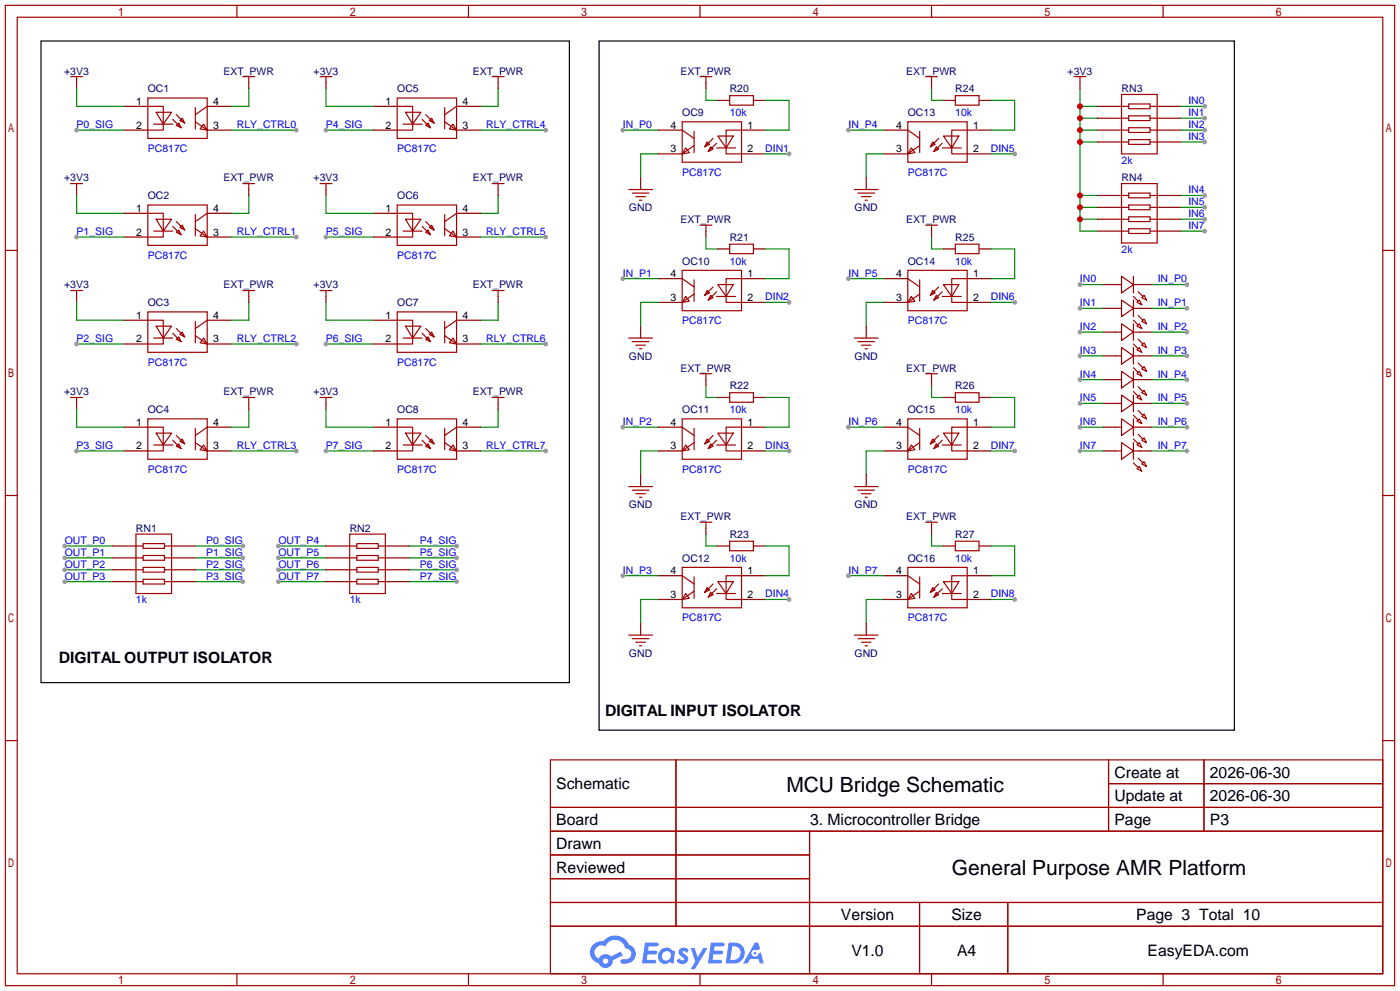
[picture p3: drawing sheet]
<svg xmlns="http://www.w3.org/2000/svg" width="299mm" height="212mm" viewBox="0 0 299 212" stroke-linecap="round" stroke-linejoin="round" font-family="sans-serif">
<g fill="none" stroke="#a10000" stroke-width=".25">
<path d="M1.1 1.1h297.2v209.6h-297.2zM3.7 3.7h292.1v204.5h-292.1zM50.7 1.1v2.6M100.2 1.1v2.6M149.7 1.1v2.6M199.3 1.1v2.6M248.8 1.1v2.6M1.1 53.5h2.6M295.8 53.5h2.5M1.1 105.9h2.6M295.8 105.9h2.5M1.1 158.3h2.6"/>
<path d="M295.8 158.3h2.5M117.7 162.4h178.1v45.8h-178.1zM117.7 172.6h178.1M117.7 177.7h178.1M144.6 162.4v35.6M173.2 177.7v30.5M237.1 162.4v15.3M237.1 167.5h58.7M257.5 162.4v15.3M117.7 182.8h55.5M117.7 192.9h178.1M117.7 187.8h55.5"/>
<path d="M117.7 198h178.1M196.7 192.9v15.3M215.6 192.9v15.3M50.7 208.2v2.5M100.2 208.2v2.5M149.7 208.2v2.5M199.3 208.2v2.5M248.8 208.2v2.5"/>
</g>
<g fill="#5487ff">
<path d="M145.5 202.8a1.3 1.3 0 0 1 1.8 .3l-.4 .6a.54 .54 0 0 0-.9-.2l.1 .2a1.28 1.28 0 0 1 .8 2 1.53 1.53 0 0 1-2.2-.3l.5-.6 .8 .5a.31 .31 0 0 0 .4-.3 .31 .31 0 0 0-.3-.3 1.12 1.12 0 0 1-.6-1.9z"/>
<path d="M147.7 202.7h.9l.7 1.9 1.1-1.9h.9l-2.7 4.5h-.9l1-1.7z"/>
<path d="M138 201.5h1.6a1.31 1.31 0 0 1 1.2 .2 .4 .4 0 0 1-.3 .6h-1.8l-.1 .9h1.6a.4 .4 0 0 1 .4 .4 .4 .4 0 0 1-.4 .4h-1.7l-.2 1.2h1.4a.46 .46 0 0 1 .5 .1 .46 .46 0 0 1 .1 .5l-.3 .2h-2.7z"/>
<path d="M152.1 201.5h1.6a1.32 1.32 0 0 1 1.3 .2 .39 .39 0 0 1-.4 .6h-1.7l-.2 .9h1.7a.4 .4 0 0 1 .3 .4 .4 .4 0 0 1-.4 .4h-1.7l-.2 1.2h1.4a.46 .46 0 0 1 .5 .1 .46 .46 0 0 1 .1 .5l-.3 .2h-2.7z"/>
<path d="M161.5 201.5h.7l.4 1.3-.7 .4a.75 .75 0 0 0-1.1 .3 .75 .75 0 0 0 .5 1 .75 .75 0 0 0 .9-.6l.6-.3 .6 2.4h-.9l-.2-1h-1.9l-.5 1h-.9z"/>
<path d="M155.9 201.5l-.7 4.5h1.5a2.27 2.27 0 0 0 2.6-2.3 2.27 2.27 0 0 0-2.7-2.2zM156.6 202.3a1.5 1.5 0 0 1 1.8 1.5 1.5 1.5 0 0 1-1.9 1.4h-.3z"/>
<path d="M141.3 203.1a1.6 1.6 0 0 0-.3 2.3 1.6 1.6 0 0 0 2.3 .2l.8 .4 .3-2.5-.2-.3h-.4a1.58 1.58 0 0 0-2.5-.1zM141.9 203.6a.98 .98 0 0 1 1.6 .5 .98 .98 0 0 1-1.1 1.2 .94 .94 0 0 1-.8-.6 .94 .94 0 0 1 .3-1.1z"/>
<path d="M126.9 201.9a2.37 2.37 0 0 0 1.2 4 1.54 1.54 0 0 0 1.7 1 1.54 1.54 0 0 0 1.3-1.6l2.1-1.1-.5-.8-2 1.1a1.57 1.57 0 0 0-2.6 .4 1.5 1.5 0 0 1-.8-2.1 1.5 1.5 0 0 1 2.2-.5 2.23 2.23 0 0 1 2.3-1.4 2.23 2.23 0 0 1 2 1.8 1.16 1.16 0 0 1 1.2 1.1 1.16 1.16 0 0 1-1 1.3h-.7a.47 .47 0 0 0-.6 .3 .47 .47 0 0 0 .4 .6 2.17 2.17 0 0 0 2.5-1 2.17 2.17 0 0 0-.3-2.7l-.8-.4a3.2 3.2 0 0 0-5.4-.7l-1.2 .1zM129 205.4a.58 .58 0 0 1 1.1 0 .58 .58 0 0 1-1.1 0z"/>
<circle cx="161.5" cy="203.8" r=".28"/>
</g>
<path d="M13.8 116.7h10.2" fill="none" stroke="#008700" stroke-width=".25"/>
<circle cx="13.8" cy="116.7" r=".51" fill="#999"/>
<path d="M53.2 18.9v3.8h-3.8M49.4 27.8h14" fill="none" stroke="#008700" stroke-width=".25"/>
<circle cx="63.4" cy="27.8" r=".51" fill="#999"/>
<path d="M13.8 119.3h10.2" fill="none" stroke="#008700" stroke-width=".25"/>
<circle cx="13.8" cy="119.3" r=".51" fill="#999"/>
<path d="M49.4 50.7h14M53.2 41.8v3.8h-3.8" fill="none" stroke="#008700" stroke-width=".25"/>
<circle cx="63.4" cy="50.7" r=".51" fill="#999"/>
<path d="M13.8 121.8h10.2" fill="none" stroke="#008700" stroke-width=".25"/>
<circle cx="13.8" cy="121.8" r=".51" fill="#999"/>
<path d="M49.4 73.5h14M53.2 64.6v3.9h-3.8" fill="none" stroke="#008700" stroke-width=".25"/>
<circle cx="63.4" cy="73.5" r=".51" fill="#999"/>
<path d="M16.4 96.4h10.1" fill="none" stroke="#008700" stroke-width=".25"/>
<circle cx="16.4" cy="96.4" r=".51" fill="#999"/>
<path d="M13.8 124.3h10.2" fill="none" stroke="#008700" stroke-width=".25"/>
<circle cx="13.8" cy="124.3" r=".51" fill="#999"/>
<path d="M49.4 96.4h14M53.2 87.5v3.8h-3.8" fill="none" stroke="#008700" stroke-width=".25"/>
<circle cx="63.4" cy="96.4" r=".51" fill="#999"/>
<path d="M102.7 96.4h14" fill="none" stroke="#008700" stroke-width=".25"/>
<circle cx="116.7" cy="96.4" r=".51" fill="#999"/>
<path d="M102.7 73.5h14M106.6 87.5v3.8h-3.9" fill="none" stroke="#008700" stroke-width=".25"/>
<circle cx="116.7" cy="73.5" r=".51" fill="#999"/>
<path d="M102.7 50.7h14M106.6 64.6v3.9h-3.9" fill="none" stroke="#008700" stroke-width=".25"/>
<circle cx="116.7" cy="50.7" r=".51" fill="#999"/>
<path d="M102.7 27.8h14M106.6 41.8v3.8h-3.9" fill="none" stroke="#008700" stroke-width=".25"/>
<circle cx="116.7" cy="27.8" r=".51" fill="#999"/>
<path d="M106.6 18.9v3.8h-3.9M59.6 121.8h10.1" fill="none" stroke="#008700" stroke-width=".25"/>
<circle cx="59.6" cy="121.8" r=".51" fill="#999"/>
<path d="M59.6 119.3h10.1" fill="none" stroke="#008700" stroke-width=".25"/>
<circle cx="59.6" cy="119.3" r=".51" fill="#999"/>
<path d="M59.6 124.3h10.1" fill="none" stroke="#008700" stroke-width=".25"/>
<circle cx="59.6" cy="124.3" r=".51" fill="#999"/>
<path d="M59.6 116.7h10.1" fill="none" stroke="#008700" stroke-width=".25"/>
<circle cx="59.6" cy="116.7" r=".51" fill="#999"/>
<path d="M41.8 116.7h10.1" fill="none" stroke="#008700" stroke-width=".25"/>
<circle cx="51.9" cy="116.7" r=".51" fill="#999"/>
<path d="M41.8 119.3h10.1" fill="none" stroke="#008700" stroke-width=".25"/>
<circle cx="51.9" cy="119.3" r=".51" fill="#999"/>
<path d="M41.8 121.8h10.1" fill="none" stroke="#008700" stroke-width=".25"/>
<circle cx="51.9" cy="121.8" r=".51" fill="#999"/>
<path d="M41.8 124.3h10.1" fill="none" stroke="#008700" stroke-width=".25"/>
<circle cx="51.9" cy="124.3" r=".51" fill="#999"/>
<path d="M87.5 116.7h10.2" fill="none" stroke="#008700" stroke-width=".25"/>
<circle cx="97.7" cy="116.7" r=".51" fill="#999"/>
<path d="M87.5 119.3h10.2" fill="none" stroke="#008700" stroke-width=".25"/>
<circle cx="97.7" cy="119.3" r=".51" fill="#999"/>
<path d="M87.5 121.8h10.2" fill="none" stroke="#008700" stroke-width=".25"/>
<circle cx="97.7" cy="121.8" r=".51" fill="#999"/>
<path d="M87.5 124.3h10.2" fill="none" stroke="#008700" stroke-width=".25"/>
<circle cx="97.7" cy="124.3" r=".51" fill="#999"/>
<path d="M16.4 73.5h10.1" fill="none" stroke="#008700" stroke-width=".25"/>
<circle cx="16.4" cy="73.5" r=".51" fill="#999"/>
<path d="M16.4 50.7h10.1" fill="none" stroke="#008700" stroke-width=".25"/>
<circle cx="16.4" cy="50.7" r=".51" fill="#999"/>
<path d="M16.4 27.8h10.1" fill="none" stroke="#008700" stroke-width=".25"/>
<circle cx="16.4" cy="27.8" r=".51" fill="#999"/>
<path d="M69.7 27.8h10.2" fill="none" stroke="#008700" stroke-width=".25"/>
<circle cx="69.7" cy="27.8" r=".51" fill="#999"/>
<path d="M69.7 50.7h10.2" fill="none" stroke="#008700" stroke-width=".25"/>
<circle cx="69.7" cy="50.7" r=".51" fill="#999"/>
<path d="M69.7 73.5h10.2" fill="none" stroke="#008700" stroke-width=".25"/>
<circle cx="69.7" cy="73.5" r=".51" fill="#999"/>
<path d="M69.7 96.4h10.2" fill="none" stroke="#008700" stroke-width=".25"/>
<circle cx="69.7" cy="96.4" r=".51" fill="#999"/>
<path d="M231 18.9v30.5h3.8M231 30.4h3.8M231 27.8h3.8M231 25.3h3.8M231 22.7h3.8M231 46.9h3.8M231 44.3h3.8M231 41.8h3.8" fill="none" stroke="#008700" stroke-width=".25"/>
<g fill="#c00">
<circle cx="231" cy="30.4" r=".63"/>
<circle cx="231" cy="27.8" r=".63"/>
<circle cx="231" cy="25.3" r=".63"/>
<circle cx="231" cy="22.7" r=".63"/>
<circle cx="231" cy="41.8" r=".63"/>
<circle cx="231" cy="44.3" r=".63"/>
<circle cx="231" cy="46.9" r=".63"/>
</g>
<path d="M133.2 27.8h7.6" fill="none" stroke="#008700" stroke-width=".25"/>
<circle cx="133.2" cy="27.8" r=".51" fill="#999"/>
<path d="M246.3 60.8h7.6" fill="none" stroke="#008700" stroke-width=".25"/>
<circle cx="253.9" cy="60.8" r=".51" fill="#999"/>
<path d="M246.3 65.9h7.6" fill="none" stroke="#008700" stroke-width=".25"/>
<circle cx="253.9" cy="65.9" r=".51" fill="#999"/>
<path d="M246.3 71h7.6" fill="none" stroke="#008700" stroke-width=".25"/>
<circle cx="253.9" cy="71" r=".51" fill="#999"/>
<path d="M246.3 76.1h7.6" fill="none" stroke="#008700" stroke-width=".25"/>
<circle cx="253.9" cy="76.1" r=".51" fill="#999"/>
<path d="M231 60.8h5.1" fill="none" stroke="#008700" stroke-width=".25"/>
<circle cx="231" cy="60.8" r=".51" fill="#999"/>
<path d="M231 65.9h5.1" fill="none" stroke="#008700" stroke-width=".25"/>
<circle cx="231" cy="65.9" r=".51" fill="#999"/>
<path d="M231 71h5.1" fill="none" stroke="#008700" stroke-width=".25"/>
<circle cx="231" cy="71" r=".51" fill="#999"/>
<path d="M231 76.1h5.1" fill="none" stroke="#008700" stroke-width=".25"/>
<circle cx="231" cy="76.1" r=".51" fill="#999"/>
<path d="M252.6 22.7h5.1" fill="none" stroke="#008700" stroke-width=".25"/>
<circle cx="257.7" cy="22.7" r=".51" fill="#999"/>
<path d="M252.6 25.3h5.1" fill="none" stroke="#008700" stroke-width=".25"/>
<circle cx="257.7" cy="25.3" r=".51" fill="#999"/>
<path d="M252.6 27.8h5.1" fill="none" stroke="#008700" stroke-width=".25"/>
<circle cx="257.7" cy="27.8" r=".51" fill="#999"/>
<path d="M252.6 30.4h5.1" fill="none" stroke="#008700" stroke-width=".25"/>
<circle cx="257.7" cy="30.4" r=".51" fill="#999"/>
<path d="M246.3 81.2h7.6" fill="none" stroke="#008700" stroke-width=".25"/>
<circle cx="253.9" cy="81.2" r=".51" fill="#999"/>
<path d="M246.3 86.2h7.6" fill="none" stroke="#008700" stroke-width=".25"/>
<circle cx="253.9" cy="86.2" r=".51" fill="#999"/>
<path d="M246.3 91.3h7.6" fill="none" stroke="#008700" stroke-width=".25"/>
<circle cx="253.9" cy="91.3" r=".51" fill="#999"/>
<path d="M246.3 96.4h7.6" fill="none" stroke="#008700" stroke-width=".25"/>
<circle cx="253.9" cy="96.4" r=".51" fill="#999"/>
<path d="M231 81.2h5.1" fill="none" stroke="#008700" stroke-width=".25"/>
<circle cx="231" cy="81.2" r=".51" fill="#999"/>
<path d="M231 86.2h5.1" fill="none" stroke="#008700" stroke-width=".25"/>
<circle cx="231" cy="86.2" r=".51" fill="#999"/>
<path d="M231 91.3h5.1" fill="none" stroke="#008700" stroke-width=".25"/>
<circle cx="231" cy="91.3" r=".51" fill="#999"/>
<path d="M231 96.4h5.1" fill="none" stroke="#008700" stroke-width=".25"/>
<circle cx="231" cy="96.4" r=".51" fill="#999"/>
<path d="M151 18.9v2.6h2.5M252.6 41.8h5.1" fill="none" stroke="#008700" stroke-width=".25"/>
<circle cx="257.7" cy="41.8" r=".51" fill="#999"/>
<path d="M252.6 44.3h5.1" fill="none" stroke="#008700" stroke-width=".25"/>
<circle cx="257.7" cy="44.3" r=".51" fill="#999"/>
<path d="M252.6 46.9h5.1" fill="none" stroke="#008700" stroke-width=".25"/>
<circle cx="257.7" cy="46.9" r=".51" fill="#999"/>
<path d="M252.6 49.4h5.1" fill="none" stroke="#008700" stroke-width=".25"/>
<circle cx="257.7" cy="49.4" r=".51" fill="#999"/>
<path d="M140.8 32.9h-3.8v5.1M133.2 59.6h7.6" fill="none" stroke="#008700" stroke-width=".25"/>
<circle cx="133.2" cy="59.6" r=".51" fill="#999"/>
<path d="M151 50.7v2.5h2.5M140.8 64.6h-3.8v5.1M133.2 91.3h7.6" fill="none" stroke="#008700" stroke-width=".25"/>
<circle cx="133.2" cy="91.3" r=".51" fill="#999"/>
<path d="M140.8 96.4h-3.8v5.1M151 82.4v2.6h2.5M133.2 123.1h7.6" fill="none" stroke="#008700" stroke-width=".25"/>
<circle cx="133.2" cy="123.1" r=".51" fill="#999"/>
<path d="M181.5 27.8h7.6M151 114.2v2.5h2.5M140.8 128.1h-3.8v5.1" fill="none" stroke="#008700" stroke-width=".25"/>
<circle cx="181.5" cy="27.8" r=".51" fill="#999"/>
<path d="M199.3 18.9v2.6h2.5M189.1 32.9h-3.8v5.1M181.5 59.6h7.6" fill="none" stroke="#008700" stroke-width=".25"/>
<circle cx="181.5" cy="59.6" r=".51" fill="#999"/>
<path d="M199.3 50.7v2.5h2.5M189.1 64.6h-3.8v5.1M181.5 91.3h7.6" fill="none" stroke="#008700" stroke-width=".25"/>
<circle cx="181.5" cy="91.3" r=".51" fill="#999"/>
<path d="M189.1 96.4h-3.8v5.1M199.3 82.4v2.6h2.5M181.5 123.1h7.6" fill="none" stroke="#008700" stroke-width=".25"/>
<circle cx="181.5" cy="123.1" r=".51" fill="#999"/>
<path d="M199.3 114.2v2.5h2.5M189.1 128.1h-3.8v5.1M212 128.1h5" fill="none" stroke="#008700" stroke-width=".25"/>
<g fill="none" stroke="#a10000" stroke-width=".25">
<path d="M15.1 16.4h2.6M16.4 16.4v1.3M51.9 16.4h2.6M53.2 16.4v1.3M68.5 16.4h2.5M69.7 16.4v1.3M105.3 16.4h2.5M106.6 16.4v1.3M149.7 16.4h2.6M151 16.4v1.3M198 16.4h2.5M199.3 16.4v1.3"/>
<path d="M229.7 16.4h2.6M231 16.4v1.3M15.1 39.2h2.6M16.4 39.2v1.3M31.6 21h12.7v8.6h-12.7zM31.6 22.7h3.3v5.1h-3.3M32.9 26.5h4.1M33.4 24h3.3l-1.8 2.5zM37 25.5l1.7 1.8M37.7 26.8l.5-.5 .5 1zM37.7 24.5l1.8 1.8M39 25.3l.5 1-1-.5z"/>
<path d="M41.8 26l2.5 1.8M41.8 23v4.6M43.6 26.5l.7 1.3-1.5-.2zM44.3 22.7l-2.5 1.8M51.9 39.2h2.6M53.2 39.2v1.3M68.5 39.2h2.5M69.7 39.2v1.3M85 21h12.7v8.6h-12.7zM85 22.7h3.3v5.1h-3.3M86.2 26.5h4.1M86.7 24h3.3l-1.7 2.5z"/>
<path d="M90.3 25.5l1.8 1.8M91.1 26.8l.5-.5 .5 1zM91.1 24.5l1.7 1.8M91.8 25.8l.5-.5 .5 1zM95.1 23v4.6M95.1 26l2.6 1.8M96.9 26.5l.8 1.3-1.6-.2zM97.7 22.7l-2.6 1.8M105.3 39.2h2.5M106.6 39.2v1.3M145.9 26h12.7v8.7h-12.7zM145.9 27.8l2.6 1.8"/>
<path d="M146.7 31.6l.7 1-1.5 .3zM148.5 31.1l-2.6 1.8M148.5 28.1v4.5M151.3 30.4l.5 .5-1.1 .5zM152 31.4l.5 .5-1 .5zM152.5 29.6l-1.8 1.8M153.3 30.6l-1.8 1.8M153.3 31.6h4.1M153.5 29.1h3.3l-1.5 2.5zM156.1 20.4h5.1v2.1h-5.1zM158.6 27.8h-3.3v5.1h3.3M194.2 26h12.7v8.7h-12.7z"/>
<path d="M194.2 27.8l2.5 1.8M194.9 31.6l.8 1-1.5 .3zM196.7 31.1l-2.5 1.8M196.7 28.1v4.5M199.5 30.4l.5 .5-1 .5zM200.3 31.4l.5 .5-1 .5zM200.8 29.6l-1.8 1.8M201.5 31.6h4.1M201.5 30.6l-1.7 1.8M201.8 29.1h3.3l-1.5 2.5zM204.3 20.4h5.1v2.1h-5.1zM206.9 27.8h-3.3v5.1h3.3"/>
<path d="M239.9 39.2h7.6v12.7h-7.6zM239.9 30.4h1.5M239.9 20.2h7.6v12.7h-7.6zM239.9 22.7h1.5M239.9 27.8h1.5M239.9 25.3h1.5M241.4 22.2h4.6v1h-4.6zM241.4 24.8h4.6v1h-4.6zM241.4 27.3h4.6v1h-4.6zM241.4 29.8h4.6v1.1h-4.6zM246 30.4h1.5M246 22.7h1.5"/>
<path d="M246 27.8h1.5M246 25.3h1.5M31.6 43.8h12.7v8.7h-12.7zM31.6 45.6h3.3v5.1h-3.3M32.9 49.4h4.1M33.4 46.9h3.3l-1.8 2.5zM37 48.4l1.7 1.8M37.7 49.7l.5-.6 .5 1.1zM37.7 47.4l1.8 1.7M39 48.1l.5 1-1-.5zM41.8 45.8v4.6M41.8 48.9l2.5 1.8"/>
<path d="M43.6 49.4l.7 1.3-1.5-.3zM44.3 45.6l-2.5 1.8M85 43.8h12.7v8.7h-12.7zM85 45.6h3.3v5.1h-3.3M86.2 49.4h4.1M86.7 46.9h3.3l-1.7 2.5zM90.3 48.4l1.8 1.8M91.1 49.7l.5-.6 .5 1.1zM91.1 47.4l1.7 1.7M91.8 48.6l.5-.5 .5 1zM95.1 45.8v4.6M95.1 48.9l2.6 1.8"/>
<path d="M96.9 49.4l.8 1.3-1.6-.3zM97.7 45.6l-2.6 1.8M134.5 40.5h5.1M135.3 41.3h3.5M136 42h2M136.8 42.8h.5M145.9 57.8h12.7v8.6h-12.7zM145.9 59.6l2.6 1.7M148.5 59.8v4.6M149.7 48.1h2.6M151 48.1v1.3M156.1 52.2h5.1v2h-5.1z"/>
<path d="M158.6 59.6h-3.3v5h3.3M182.8 40.5h5M183.5 41.3h3.6M184.3 42h2M185 42.8h.5M194.2 57.8h12.7v8.6h-12.7zM194.2 59.6l2.5 1.7M196.7 59.8v4.6M198 48.1h2.5M199.3 48.1v1.3M204.3 52.2h5.1v2h-5.1zM206.9 59.6h-3.3v5h3.3"/>
<path d="M239.9 59.1l2.5 1.7-2.5 1.8zM239.9 49.4h1.5M239.9 41.8h1.5M239.9 46.9h1.5M239.9 44.3h1.5M241.4 41.3h4.6v1h-4.6zM241.4 43.8h4.6v1h-4.6zM241.4 46.4h4.6v1h-4.6zM241.4 48.9h4.6v1h-4.6zM242.4 59.1v3.5M246 49.4h1.5M246 41.8h1.5"/>
<path d="M246 46.9h1.5M246 44.3h1.5M15.1 62.1h2.6M16.4 62.1v1.3M31.6 66.7h12.7v8.6h-12.7zM31.6 68.5h3.3v5h-3.3M32.9 72.3h4.1M33.4 69.7h3.3l-1.8 2.6zM37 71.2l1.7 1.8M37.7 72.5l.5-.5 .5 1zM37.7 70.2l1.8 1.8M39 71l.5 1-1-.5z"/>
<path d="M41.8 68.7v4.6M41.8 71.8l2.5 1.7M43.6 72.3l.7 1.2-1.5-.2zM44.3 68.5l-2.5 1.7M51.9 62.1h2.6M53.2 62.1v1.3M68.5 62.1h2.5M69.7 62.1v1.3M85 66.7h12.7v8.6h-12.7zM85 68.5h3.3v5h-3.3M86.2 72.3h4.1M86.7 69.7h3.3l-1.7 2.6z"/>
<path d="M90.3 71.2l1.8 1.8M91.1 72.5l.5-.5 .5 1zM91.1 70.2l1.7 1.8M91.8 71.5l.5-.5 .5 1zM95.1 68.7v4.6M95.1 71.8l2.6 1.7M96.9 72.3l.8 1.2-1.6-.2zM97.7 68.5l-2.6 1.7M105.3 62.1h2.5M106.6 62.1v1.3M134.5 72.3h5.1M135.3 73h3.5"/>
<path d="M136 73.8h2M136.8 74.5h.5M146.7 63.4l.7 1-1.5 .2zM148.5 62.9l-2.6 1.7M149.7 79.9h2.6M151 79.9v1.3M151.3 62.1l.5 .5-1.1 .5zM152 63.1l.5 .5-1 .5zM152.5 61.3l-1.8 1.8M153.3 62.4l-1.8 1.7M153.3 63.4h4.1M153.5 60.8h3.3l-1.5 2.6z"/>
<path d="M182.8 72.3h5M183.5 73h3.6M184.3 73.8h2M185 74.5h.5M194.9 63.4l.8 1-1.5 .2zM196.7 62.9l-2.5 1.7M198 79.9h2.5M199.3 79.9v1.3M199.5 62.1l.5 .5-1 .5zM200.3 63.1l.5 .5-1 .5zM200.8 61.3l-1.8 1.8M201.5 63.4h4.1"/>
<path d="M201.5 62.4l-1.7 1.7M201.8 60.8h3.3l-1.5 2.6zM238.6 60.8h1.3M238.6 65.9h1.3M238.6 71h1.3M238.6 76.1h1.3M239.9 64.1l2.5 1.8-2.5 1.8zM239.9 69.2l2.5 1.8-2.5 1.8zM239.9 74.3l2.5 1.8-2.5 1.8zM239.9 79.4l2.5 1.8-2.5 1.7zM242.4 63.4l1.1 1M242.4 60.8h1.3"/>
<path d="M242.4 64.1v3.6M242.4 69.2v3.6M242.4 74.3v3.6M242.4 79.4v3.5M242.4 68.5l1.1 1M242.4 65.9h1.3M242.4 73.5l1.1 1M242.4 71h1.3M242.4 78.6l1.1 1M242.4 76.1h1.3M243.2 64.6l.5-.5 .5 1.1zM243.2 69.7l.5-.5 .5 1z"/>
<path d="M243.2 74.8l.5-.5 .5 1zM243.2 79.9l.5-.5 .5 1zM243.5 62.4l1 1M243.5 67.4l1 1.1M243.5 72.5l1 1M243.5 77.6l1 1M244.7 63.1l.5 1-1-.5zM244.7 68.2l.5 1-1-.5zM244.7 73.3l.5 1-1-.5zM244.7 78.4l.5 1-1-.5zM15.1 85h2.6M16.4 85v1.2"/>
<path d="M31.6 89.5h12.7v8.7h-12.7zM31.6 91.3h3.3v5.1h-3.3M32.9 95.1h4.1M33.4 92.6h3.3l-1.8 2.5zM37 94.1l1.7 1.8M37.7 95.4l.5-.5 .5 1zM37.7 93.1l1.8 1.8M39 93.9l.5 1-1-.5zM41.8 91.6v4.5M41.8 94.6l2.5 1.8M43.6 95.1l.7 1.3-1.5-.3zM44.3 91.3l-2.5 1.8"/>
<path d="M51.9 85h2.6M53.2 85v1.2M68.5 85h2.5M69.7 85v1.2M85 89.5h12.7v8.7h-12.7zM85 91.3h3.3v5.1h-3.3M86.2 95.1h4.1M86.7 92.6h3.3l-1.7 2.5zM90.3 94.1l1.8 1.8M91.1 95.4l.5-.5 .5 1zM91.1 93.1l1.7 1.8M91.8 94.4l.5-.5 .5 1z"/>
<path d="M95.1 94.6l2.6 1.8M95.1 91.6v4.5M96.9 95.1l.8 1.3-1.6-.3zM97.7 91.3l-2.6 1.8M105.3 85h2.5M106.6 85v1.2M145.9 89.5h12.7v8.7h-12.7zM145.9 91.3l2.6 1.8M146.7 95.1l.7 1-1.5 .3zM148.5 91.6v4.5M148.5 94.6l-2.6 1.8M151.3 93.9l.5 .5-1.1 .5z"/>
<path d="M152 94.9l.5 .5-1 .5zM152.5 93.1l-1.8 1.8M153.3 95.1h4.1M153.3 94.1l-1.8 1.8M153.5 92.6h3.3l-1.5 2.5zM156.1 83.9h5.1v2.1h-5.1zM158.6 91.3h-3.3v5.1h3.3M194.2 89.5h12.7v8.7h-12.7zM194.2 91.3l2.5 1.8M194.9 95.1l.8 1-1.5 .3zM196.7 91.6v4.5M196.7 94.6l-2.5 1.8"/>
<path d="M199.5 93.9l.5 .5-1 .5zM200.3 94.9l.5 .5-1 .5zM200.8 93.1l-1.8 1.8M201.5 95.1h4.1M201.5 94.1l-1.7 1.8M201.8 92.6h3.3l-1.5 2.5zM204.3 83.9h5.1v2.1h-5.1zM206.9 91.3h-3.3v5.1h3.3M238.6 81.2h1.3M238.6 86.2h1.3M238.6 91.3h1.3M238.6 96.4h1.3"/>
<path d="M239.9 84.5l2.5 1.7-2.5 1.8zM239.9 89.5l2.5 1.8-2.5 1.8zM239.9 94.6l2.5 1.8-2.5 1.8zM242.4 84.5v3.5M242.4 89.5v3.6M242.4 94.6v3.6M242.4 83.7l1.1 1M242.4 81.2h1.3M242.4 88.8l1.1 1M242.4 86.2h1.3M242.4 93.9l1.1 1M242.4 91.3h1.3"/>
<path d="M242.4 98.9l1.1 1M242.4 96.4h1.3M243.2 85l.5-.5 .5 1zM243.2 90l.5-.5 .5 1.1zM243.2 95.1l.5-.5 .5 1zM243.5 82.7l1 1M243.5 87.8l1 1M243.5 92.8l1 1.1M243.5 97.9l1 1M244.7 83.4l.5 1.1-1-.6zM244.7 88.5l.5 1-1-.5zM244.7 93.6l.5 1-1-.5z"/>
<path d="M244.7 98.7l.5 1-1-.5zM29.1 116.7h1.5M29.1 114.2h7.6v12.7h-7.6zM29.1 119.3h1.5M30.6 118.7h4.6v1.1h-4.6zM30.6 116.2h4.6v1h-4.6zM35.2 116.7h1.5M35.2 119.3h1.5M74.8 116.7h1.5M74.8 119.3h1.5M74.8 114.2h7.6v12.7h-7.6zM76.3 118.7h4.6v1.1h-4.6z"/>
<path d="M76.3 116.2h4.6v1h-4.6zM80.9 116.7h1.5M80.9 119.3h1.5M134.5 104h5.1M135.3 104.8h3.5M136 105.5h2M136.8 106.3h.5M149.7 111.6h2.6M151 111.6v1.3M156.1 115.7h5.1v2h-5.1zM182.8 104h5M183.5 104.8h3.6"/>
<path d="M184.3 105.5h2M185 106.3h.5M198 111.6h2.5M199.3 111.6v1.3M204.3 115.7h5.1v2h-5.1zM243.2 100.2l.5-.5 .5 1zM29.1 124.3h1.5M29.1 121.8h1.5M30.6 123.8h4.6v1h-4.6zM30.6 121.3h4.6v1h-4.6zM35.2 124.3h1.5M35.2 121.8h1.5"/>
<path d="M74.8 124.3h1.5M74.8 121.8h1.5M76.3 123.8h4.6v1h-4.6zM76.3 121.3h4.6v1h-4.6zM80.9 124.3h1.5M80.9 121.8h1.5M134.5 135.8h5.1M135.3 136.5h3.5M136 137.3h2M136.8 138h.5M145.9 121.3h12.7v8.6h-12.7zM145.9 123.1l2.6 1.7"/>
<path d="M146.7 126.9l.7 1-1.5 .2zM148.5 123.3v4.6M148.5 126.4l-2.6 1.7M151.3 125.6l.5 .5-1.1 .5zM152 126.6l.5 .5-1 .5zM152.5 124.8l-1.8 1.8M153.3 126.9h4.1M153.3 125.9l-1.8 1.7M153.5 124.3h3.3l-1.5 2.6zM158.6 123.1h-3.3v5h3.3M182.8 135.8h5M183.5 136.5h3.6"/>
<path d="M184.3 137.3h2M185 138h.5M194.2 121.3h12.7v8.6h-12.7zM194.2 123.1l2.5 1.7M194.9 126.9l.8 1-1.5 .2zM196.7 123.3v4.6M196.7 126.4l-2.5 1.7M199.5 125.6l.5 .5-1 .5zM200.3 126.6l.5 .5-1 .5zM200.8 124.8l-1.8 1.8M201.5 126.9h4.1M201.5 125.9l-1.7 1.7"/>
<path d="M201.8 124.3h3.3l-1.5 2.6zM206.9 123.1h-3.3v5h3.3"/>
</g>
<g fill="none" stroke="#870000" stroke-width=".25">
<path d="M16.4 17.7v1.2M53.2 17.7v1.2M69.7 17.7v1.2M106.6 17.7v1.2M151 17.7v1.2M199.3 17.7v1.2M231 17.7v1.2M26.5 22.7h5.1M26.5 27.8h5.1M44.3 22.7h5.1M44.3 27.8h5.1M79.9 22.7h5.1"/>
<path d="M79.9 27.8h5.1M97.7 22.7h5M97.7 27.8h5M137 38v2.5M140.8 27.8h5.1M140.8 32.9h5.1M153.5 21.5h2.6M158.6 27.8h5.1M158.6 32.9h5.1M161.2 21.5h2.5M185.3 38v2.5M189.1 27.8h5.1"/>
<path d="M189.1 32.9h5.1M201.8 21.5h2.5M206.9 27.8h5.1M206.9 32.9h5.1M209.4 21.5h2.6M234.8 22.7h5.1M234.8 27.8h5.1M234.8 25.3h5.1M234.8 30.4h5.1M247.5 22.7h5.1M247.5 27.8h5.1M247.5 25.3h5.1"/>
<path d="M247.5 30.4h5.1M16.4 40.5v1.3M26.5 45.6h5.1M26.5 50.7h5.1M44.3 45.6h5.1M44.3 50.7h5.1M53.2 40.5v1.3M69.7 40.5v1.3M79.9 45.6h5.1M79.9 50.7h5.1M97.7 45.6h5M97.7 50.7h5"/>
<path d="M106.6 40.5v1.3M140.8 59.6h5.1M151 49.4v1.3M153.5 53.2h2.6M158.6 59.6h5.1M161.2 53.2h2.5M189.1 59.6h5.1M199.3 49.4v1.3M201.8 53.2h2.5M206.9 59.6h5.1M209.4 53.2h2.6M234.8 41.8h5.1"/>
<path d="M234.8 44.3h5.1M234.8 46.9h5.1M234.8 49.4h5.1M247.5 41.8h5.1M247.5 44.3h5.1M247.5 46.9h5.1M247.5 49.4h5.1M16.4 63.4v1.2M26.5 68.5h5.1M26.5 73.5h5.1M44.3 68.5h5.1M44.3 73.5h5.1"/>
<path d="M53.2 63.4v1.2M69.7 63.4v1.2M79.9 68.5h5.1M79.9 73.5h5.1M97.7 68.5h5M97.7 73.5h5M106.6 63.4v1.2M137 69.7v2.6M140.8 64.6h5.1M158.6 64.6h5.1M185.3 69.7v2.6M189.1 64.6h5.1"/>
<path d="M206.9 64.6h5.1M236.1 60.8h2.5M236.1 65.9h2.5M236.1 71h2.5M236.1 76.1h2.5M243.7 60.8h2.6M243.7 65.9h2.6M243.7 71h2.6M243.7 76.1h2.6M16.4 86.2v1.3M26.5 91.3h5.1M26.5 96.4h5.1"/>
<path d="M44.3 91.3h5.1M44.3 96.4h5.1M53.2 86.2v1.3M69.7 86.2v1.3M79.9 91.3h5.1M79.9 96.4h5.1M97.7 91.3h5M97.7 96.4h5M106.6 86.2v1.3M140.8 91.3h5.1M140.8 96.4h5.1M151 81.2v1.2"/>
<path d="M153.5 85h2.6M158.6 91.3h5.1M158.6 96.4h5.1M161.2 85h2.5M189.1 91.3h5.1M189.1 96.4h5.1M199.3 81.2v1.2M201.8 85h2.5M206.9 91.3h5.1M206.9 96.4h5.1M209.4 85h2.6M236.1 91.3h2.5"/>
<path d="M236.1 96.4h2.5M236.1 81.2h2.5M236.1 86.2h2.5M243.7 91.3h2.6M243.7 96.4h2.6M243.7 81.2h2.6M243.7 86.2h2.6M24 119.3h5.1M24 116.7h5.1M36.7 119.3h5.1M36.7 116.7h5.1M69.7 119.3h5.1"/>
<path d="M69.7 116.7h5.1M82.4 119.3h5.1M82.4 116.7h5.1M137 101.5v2.5M151 112.9v1.3M153.5 116.7h2.6M161.2 116.7h2.5M185.3 101.5v2.5M199.3 112.9v1.3M201.8 116.7h2.5M209.4 116.7h2.6M24 124.3h5.1"/>
<path d="M24 121.8h5.1M36.7 124.3h5.1M36.7 121.8h5.1M69.7 124.3h5.1M69.7 121.8h5.1M82.4 124.3h5.1M82.4 121.8h5.1M137 133.2v2.6M140.8 123.1h5.1M140.8 128.1h5.1M158.6 123.1h5.1M158.6 128.1h5.1"/>
<path d="M185.3 133.2v2.6M189.1 123.1h5.1M189.1 128.1h5.1M206.9 123.1h5.1M206.9 128.1h5.1"/>
</g>
<path d="M8.8 8.8h113v137.1h-113zM128.1 8.8h135.9v147.3h-135.9z" fill="none" stroke="#000" stroke-width=".25"/>
<circle cx="217" cy="128.1" r=".51" fill="#999"/>
<path d="M212 96.4h5M212 116.7h5v6.4h-5" fill="none" stroke="#008700" stroke-width=".25"/>
<circle cx="217" cy="96.4" r=".51" fill="#999"/>
<path d="M163.7 64.6h5.1" fill="none" stroke="#008700" stroke-width=".25"/>
<circle cx="168.8" cy="64.6" r=".51" fill="#999"/>
<path d="M163.7 128.1h5.1" fill="none" stroke="#008700" stroke-width=".25"/>
<circle cx="168.8" cy="128.1" r=".51" fill="#999"/>
<path d="M163.7 32.9h5.1" fill="none" stroke="#008700" stroke-width=".25"/>
<circle cx="168.8" cy="32.9" r=".51" fill="#999"/>
<path d="M212 32.9h5" fill="none" stroke="#008700" stroke-width=".25"/>
<circle cx="217" cy="32.9" r=".51" fill="#999"/>
<path d="M163.7 96.4h5.1" fill="none" stroke="#008700" stroke-width=".25"/>
<circle cx="168.8" cy="96.4" r=".51" fill="#999"/>
<path d="M212 64.6h5" fill="none" stroke="#008700" stroke-width=".25"/>
<circle cx="217" cy="64.6" r=".51" fill="#999"/>
<g fill="none" stroke="#008700" stroke-width=".25">
<path d="M16.4 18.9v3.8h10.1M69.7 18.9v3.8h10.2M163.7 21.5h5.1v6.3h-5.1M212 21.5h5v6.3h-5M16.4 41.8v3.8h10.1M69.7 41.8v3.8h10.2M163.7 53.2h5.1v6.4h-5.1M212 53.2h5v6.4h-5M16.4 64.6v3.9h10.1M69.7 64.6v3.9h10.2M16.4 87.5v3.8h10.1M69.7 87.5v3.8h10.2"/>
<path d="M163.7 85h5.1v6.3h-5.1M212 85h5v6.3h-5M163.7 116.7h5.1v6.4h-5.1"/>
</g>
<g font-size="4.5">
<text x="168.2" y="169.3">MCU Bridge Schematic</text>
<text x="203.6" y="187.1">General Purpose AMR Platform</text>
</g>
<g font-size="3.4">
<text x="12.6" y="141.7">DIGITAL OUTPUT ISOLATOR</text>
<text x="129.4" y="153.1">DIGITAL INPUT ISOLATOR</text>
<text x="238.4" y="166.2">Create at</text>
<text x="258.8" y="166.2">2026-06-30</text>
<text x="119" y="168.7">Schematic</text>
<text x="238.4" y="171.3">Update at</text>
<text x="258.8" y="171.3">2026-06-30</text>
<text x="119" y="176.4">Board</text>
<text x="173.3" y="176.4">3. Microcontroller Bridge</text>
<text x="238.4" y="176.4">Page</text>
<text x="258.8" y="176.4">P3</text>
<text x="119" y="181.4">Drawn</text>
<text x="119" y="186.5">Reviewed</text>
<text x="179.9" y="196.7">Version</text>
<text x="203.5" y="196.7">Size</text>
<text x="243" y="196.7">Page 3 Total 10</text>
<text x="182.1" y="204.3">V1.0</text>
<text x="204.7" y="204.3">A4</text>
<text x="245.5" y="204.3">EasyEDA.com</text>
</g>
<g font-size="2.2" fill="#000080">
<text x="13.7" y="15.9">+3V3</text>
<text x="47.8" y="15.9">EXT_PWR</text>
<text x="67.1" y="15.9">+3V3</text>
<text x="101.1" y="15.9">EXT_PWR</text>
<text x="145.6" y="15.9">EXT_PWR</text>
<text x="193.8" y="15.9">EXT_PWR</text>
<text x="228.4" y="15.9">+3V3</text>
<text x="31.6" y="19.7">OC1</text>
<text x="85" y="19.7">OC5</text>
<text x="156.1" y="19.7">R20</text>
<text x="204.3" y="19.7">R24</text>
<text x="239.9" y="19.7">RN3</text>
<text x="145.9" y="24.8">OC9</text>
<text x="194.2" y="24.8">OC13</text>
<text x="13.7" y="38.8">+3V3</text>
<text x="47.8" y="38.8">EXT_PWR</text>
<text x="67.1" y="38.8">+3V3</text>
<text x="101.1" y="38.8">EXT_PWR</text>
<text x="239.9" y="38.8">RN4</text>
<text x="31.6" y="42.6">OC2</text>
<text x="85" y="42.6">OC6</text>
<text x="134.5" y="45.1">GND</text>
<text x="145.6" y="47.7">EXT_PWR</text>
<text x="182.8" y="45.1">GND</text>
<text x="193.8" y="47.7">EXT_PWR</text>
<text x="156.1" y="51.5">R21</text>
<text x="204.3" y="51.5">R25</text>
<text x="145.9" y="56.6">OC10</text>
<text x="194.2" y="56.6">OC14</text>
<text x="13.7" y="61.7">+3V3</text>
<text x="31.6" y="65.5">OC3</text>
<text x="47.8" y="61.7">EXT_PWR</text>
<text x="67.1" y="61.7">+3V3</text>
<text x="85" y="65.5">OC7</text>
<text x="101.1" y="61.7">EXT_PWR</text>
<text x="134.5" y="76.9">GND</text>
<text x="182.8" y="76.9">GND</text>
<text x="145.6" y="79.4">EXT_PWR</text>
<text x="156.1" y="83.2">R22</text>
<text x="193.8" y="79.4">EXT_PWR</text>
<text x="204.3" y="83.2">R26</text>
<text x="13.7" y="84.5">+3V3</text>
<text x="31.6" y="88.3">OC4</text>
<text x="47.8" y="84.5">EXT_PWR</text>
<text x="67.1" y="84.5">+3V3</text>
<text x="85" y="88.3">OC8</text>
<text x="101.1" y="84.5">EXT_PWR</text>
<text x="145.9" y="88.3">OC11</text>
<text x="194.2" y="88.3">OC15</text>
<text x="29.1" y="113.7">RN1</text>
<text x="74.8" y="113.7">RN2</text>
<text x="134.5" y="108.6">GND</text>
<text x="145.6" y="111.2">EXT_PWR</text>
<text x="182.8" y="108.6">GND</text>
<text x="193.8" y="111.2">EXT_PWR</text>
<text x="156.1" y="115">R23</text>
<text x="204.3" y="115">R27</text>
<text x="145.9" y="120.1">OC12</text>
<text x="194.2" y="120.1">OC16</text>
<text x="134.5" y="140.4">GND</text>
<text x="182.8" y="140.4">GND</text>
</g>
<g font-size="2.2">
<text x="29.1" y="22.4">1</text>
<text x="45.6" y="22.4">4</text>
<text x="82.4" y="22.4">1</text>
<text x="98.9" y="22.4">4</text>
<text x="29.1" y="27.5">2</text>
<text x="45.6" y="27.5">3</text>
<text x="82.4" y="27.5">2</text>
<text x="98.9" y="27.5">3</text>
<text x="143.4" y="27.5">4</text>
<text x="159.9" y="27.5">1</text>
<text x="191.7" y="27.5">4</text>
<text x="208.2" y="27.5">1</text>
<text x="143.4" y="32.6">3</text>
<text x="159.9" y="32.6">2</text>
<text x="191.7" y="32.6">3</text>
<text x="208.2" y="32.6">2</text>
<text x="29.1" y="45.3">1</text>
<text x="45.6" y="45.3">4</text>
<text x="82.4" y="45.3">1</text>
<text x="98.9" y="45.3">4</text>
<text x="29.1" y="50.4">2</text>
<text x="45.6" y="50.4">3</text>
<text x="82.4" y="50.4">2</text>
<text x="98.9" y="50.4">3</text>
<text x="143.4" y="59.2">4</text>
<text x="159.9" y="59.2">1</text>
<text x="191.7" y="59.2">4</text>
<text x="208.2" y="59.2">1</text>
<text x="143.4" y="64.3">3</text>
<text x="159.9" y="64.3">2</text>
<text x="191.7" y="64.3">3</text>
<text x="208.2" y="64.3">2</text>
<text x="29.1" y="68.1">1</text>
<text x="45.6" y="68.1">4</text>
<text x="82.4" y="68.1">1</text>
<text x="98.9" y="68.1">4</text>
<text x="29.1" y="73.2">2</text>
<text x="45.6" y="73.2">3</text>
<text x="82.4" y="73.2">2</text>
<text x="98.9" y="73.2">3</text>
<text x="29.1" y="91">1</text>
<text x="45.6" y="91">4</text>
<text x="82.4" y="91">1</text>
<text x="98.9" y="91">4</text>
<text x="143.4" y="91">4</text>
<text x="159.9" y="91">1</text>
<text x="191.7" y="91">4</text>
<text x="208.2" y="91">1</text>
<text x="29.1" y="96.1">2</text>
<text x="45.6" y="96.1">3</text>
<text x="82.4" y="96.1">2</text>
<text x="98.9" y="96.1">3</text>
<text x="143.4" y="96.1">3</text>
<text x="159.9" y="96.1">2</text>
<text x="191.7" y="96.1">3</text>
<text x="208.2" y="96.1">2</text>
<text x="143.4" y="122.7">4</text>
<text x="159.9" y="122.7">1</text>
<text x="191.7" y="122.7">4</text>
<text x="208.2" y="122.7">1</text>
<text x="143.4" y="127.8">3</text>
<text x="159.9" y="127.8">2</text>
<text x="191.7" y="127.8">3</text>
<text x="208.2" y="127.8">2</text>
</g>
<g font-size="2.2" fill="#00f">
<text x="254.2" y="22.3">IN0</text>
<text x="16.4" y="27.4">P0_SIG</text>
<text x="50.7" y="27.4">RLY_CTRL0</text>
<text x="69.7" y="27.4">P4_SIG</text>
<text x="104" y="27.4">RLY_CTRL4</text>
<text x="133.2" y="27.4">IN_P0</text>
<text x="156.1" y="24.8">10k</text>
<text x="181.5" y="27.4">IN_P4</text>
<text x="204.3" y="24.8">10k</text>
<text x="254.2" y="24.8">IN1</text>
<text x="254.2" y="27.4">IN2</text>
<text x="254.2" y="29.9">IN3</text>
<text x="31.6" y="32.4">PC817C</text>
<text x="85" y="32.4">PC817C</text>
<text x="163.7" y="32.4">DIN1</text>
<text x="211.9" y="32.4">DIN5</text>
<text x="239.9" y="35">2k</text>
<text x="145.9" y="37.5">PC817C</text>
<text x="194.2" y="37.5">PC817C</text>
<text x="254.2" y="41.3">IN4</text>
<text x="254.2" y="43.9">IN5</text>
<text x="254.2" y="46.4">IN6</text>
<text x="16.4" y="50.2">P1_SIG</text>
<text x="50.7" y="50.2">RLY_CTRL1</text>
<text x="69.7" y="50.2">P5_SIG</text>
<text x="104" y="50.2">RLY_CTRL5</text>
<text x="254.2" y="49">IN7</text>
<text x="31.6" y="55.3">PC817C</text>
<text x="85" y="55.3">PC817C</text>
<text x="133.2" y="59.1">IN_P1</text>
<text x="156.1" y="56.6">10k</text>
<text x="181.5" y="59.1">IN_P5</text>
<text x="204.3" y="56.6">10k</text>
<text x="239.9" y="54">2k</text>
<text x="163.7" y="64.2">DIN2</text>
<text x="211.9" y="64.2">DIN6</text>
<text x="231" y="60.4">IN0</text>
<text x="231" y="65.5">IN1</text>
<text x="247.6" y="60.4">IN_P0</text>
<text x="247.6" y="65.5">IN_P1</text>
<text x="145.9" y="69.3">PC817C</text>
<text x="194.2" y="69.3">PC817C</text>
<text x="231" y="70.5">IN2</text>
<text x="247.6" y="70.5">IN_P2</text>
<text x="16.4" y="73.1">P2_SIG</text>
<text x="50.7" y="73.1">RLY_CTRL2</text>
<text x="69.7" y="73.1">P6_SIG</text>
<text x="104" y="73.1">RLY_CTRL6</text>
<text x="231" y="75.6">IN3</text>
<text x="247.6" y="75.6">IN_P3</text>
<text x="31.6" y="78.2">PC817C</text>
<text x="85" y="78.2">PC817C</text>
<text x="231" y="80.7">IN4</text>
<text x="247.6" y="80.7">IN_P4</text>
<text x="156.1" y="88.3">10k</text>
<text x="204.3" y="88.3">10k</text>
<text x="231" y="85.8">IN5</text>
<text x="247.6" y="85.8">IN_P5</text>
<text x="16.4" y="95.9">P3_SIG</text>
<text x="50.7" y="95.9">RLY_CTRL3</text>
<text x="69.7" y="95.9">P7_SIG</text>
<text x="104" y="95.9">RLY_CTRL7</text>
<text x="133.2" y="90.9">IN_P2</text>
<text x="163.7" y="95.9">DIN3</text>
<text x="181.5" y="90.9">IN_P6</text>
<text x="211.9" y="95.9">DIN7</text>
<text x="231" y="90.9">IN6</text>
<text x="231" y="95.9">IN7</text>
<text x="247.6" y="90.9">IN_P6</text>
<text x="247.6" y="95.9">IN_P7</text>
<text x="31.6" y="101">PC817C</text>
<text x="85" y="101">PC817C</text>
<text x="145.9" y="101">PC817C</text>
<text x="194.2" y="101">PC817C</text>
<text x="13.8" y="116.3">OUT_P0</text>
<text x="13.8" y="118.8">OUT_P1</text>
<text x="44.1" y="116.3">P0_SIG</text>
<text x="44.1" y="118.8">P1_SIG</text>
<text x="59.6" y="118.8">OUT_P5</text>
<text x="59.6" y="116.3">OUT_P4</text>
<text x="89.8" y="116.3">P4_SIG</text>
<text x="89.8" y="118.8">P5_SIG</text>
<text x="13.8" y="121.3">OUT_P2</text>
<text x="13.8" y="123.9">OUT_P3</text>
<text x="44.1" y="121.3">P2_SIG</text>
<text x="44.1" y="123.9">P3_SIG</text>
<text x="59.6" y="121.3">OUT_P6</text>
<text x="59.6" y="123.9">OUT_P7</text>
<text x="89.8" y="121.3">P6_SIG</text>
<text x="89.8" y="123.9">P7_SIG</text>
<text x="133.2" y="122.6">IN_P3</text>
<text x="156.1" y="120.1">10k</text>
<text x="181.5" y="122.6">IN_P7</text>
<text x="204.3" y="120.1">10k</text>
<text x="29.1" y="129">1k</text>
<text x="74.8" y="129">1k</text>
<text x="163.7" y="127.7">DIN4</text>
<text x="211.9" y="127.7">DIN8</text>
<text x="145.9" y="132.8">PC817C</text>
<text x="194.2" y="132.8">PC817C</text>
</g>
</svg>
